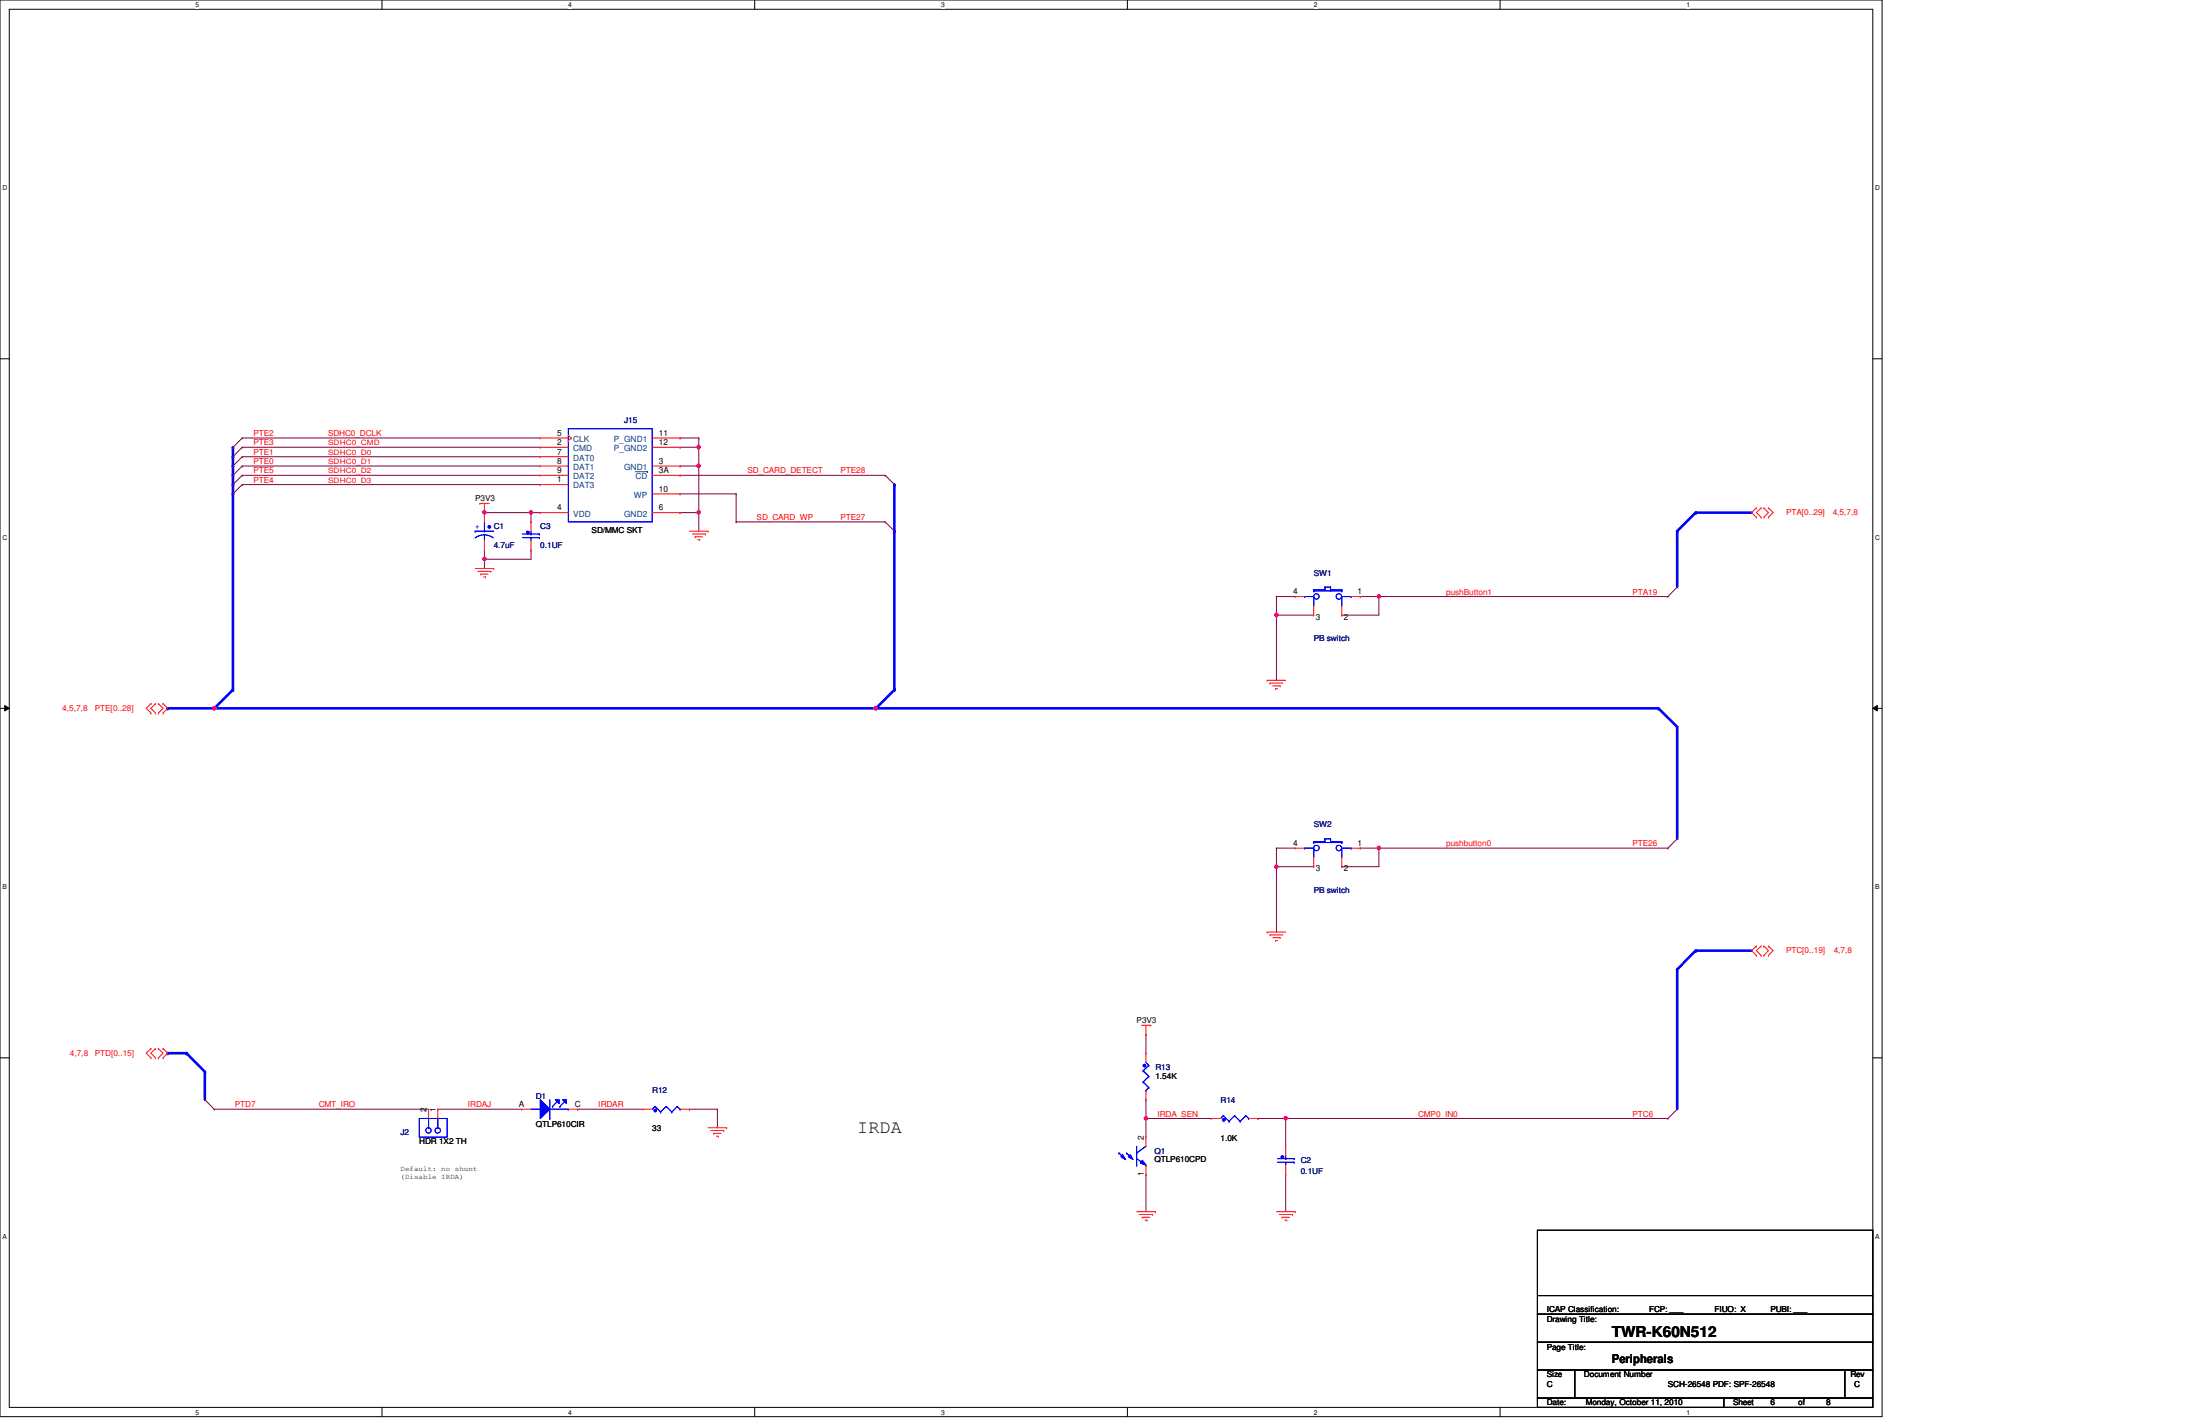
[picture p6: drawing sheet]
<svg xmlns="http://www.w3.org/2000/svg" width="432mm" height="279mm" viewBox="0 0 432 279" stroke-linecap="round" stroke-linejoin="round" font-family="sans-serif">
<path d="M0 0h369.4v278h-369.4zM1.8 1.8h365.8v274.3h-365.8z" fill="none" stroke="#000" stroke-width=".2"/>
<g fill="#fff">
<path d="M38.4 .2h.7v1.5h-.7z"/>
<path d="M38.4 276.4h.7v1.4h-.7z"/>
</g>
<path d="M75 0v1.8M75 276.1v1.9" fill="none" stroke="#000" stroke-width=".2"/>
<g fill="#fff">
<path d="M111.5 .2h.8v1.5h-.8z"/>
<path d="M111.5 276.4h.8v1.4h-.8z"/>
</g>
<path d="M148.1 0v1.8M148.1 276.1v1.9" fill="none" stroke="#000" stroke-width=".2"/>
<g fill="#fff">
<path d="M184.7 .2h.7v1.5h-.7z"/>
<path d="M184.7 276.4h.7v1.4h-.7z"/>
</g>
<path d="M221.3 0v1.8M221.3 276.1v1.9" fill="none" stroke="#000" stroke-width=".2"/>
<g fill="#fff">
<path d="M257.9 .2h.7v1.5h-.7z"/>
<path d="M257.9 276.4h.7v1.4h-.7z"/>
</g>
<path d="M294.4 0v1.8M294.4 276.1v1.9" fill="none" stroke="#000" stroke-width=".2"/>
<g fill="#fff">
<path d="M331 .2h.7v1.5h-.7z"/>
<path d="M331 276.4h.7v1.4h-.7z"/>
<path d="M.5 36.1h.9v1.5h-.9z"/>
<path d="M368 36.1h1v1.5h-1z"/>
<path d="M.5 104.7h.9v1.5h-.9z"/>
<path d="M368 104.7h1v1.5h-1z"/>
</g>
<path d="M0 70.4h1.8M367.6 70.4h1.8" fill="none" stroke="#000" stroke-width=".2"/>
<g fill="#fff">
<path d="M.5 173.3h.8v1.5h-.8z"/>
<path d="M368 173.3h.9v1.5h-.9z"/>
</g>
<path d="M0 139h1.8M.9 138.4l.9 .6-.9 .5zM367.6 139l.9-.6v1.1zM367.6 139h1.8" fill="none" stroke="#000" stroke-width=".2"/>
<path d="M.9 138.4l.9 .6-.9 .5zM367.6 139l.9-.6v1.1z" fill="#000"/>
<g fill="#fff">
<path d="M.5 241.9h.8v1.4h-.8z"/>
<path d="M368 241.9h.9v1.4h-.9z"/>
</g>
<path d="M0 207.6h1.8M367.6 207.6h1.8" fill="none" stroke="#000" stroke-width=".2"/>
<path d="M47.5 89.6h.1M47.5 95.1h.1M47.5 89.6h58.5M47.5 95.1h58.5M95.1 107.9h.1M95.1 109.7h.1M95.1 107.9v3.6M224.9 230.4h.1M224.9 230.4v7.3" fill="none" stroke="#800040" stroke-width=".2"/>
<circle cx="95.1" cy="109.7" r=".34" fill="#f0f"/>
<circle cx="95.1" cy="109.7" r=".34" fill="none" stroke="#f0f" stroke-width=".2"/>
<path d="M104.2 107.9h.1M104.2 107.9v1.8" fill="none" stroke="#800040" stroke-width=".2"/>
<path d="M45.7 93.3v1.8" fill="none" stroke="#00f" stroke-width=".51"/>
<circle cx="45.7" cy="93.3" r=".25" fill="#00f"/>
<path d="M332.8 100.6h11" fill="none" stroke="#00f" stroke-width=".51"/>
<circle cx="332.8" cy="100.6" r=".25" fill="#00f"/>
<path d="M32.9 206.6h3.7" fill="none" stroke="#00f" stroke-width=".51"/>
<circle cx="32.9" cy="206.6" r=".25" fill="#00f"/>
<path d="M45.7 135.3l-3.7 3.7" fill="none" stroke="#00f" stroke-width=".51"/>
<circle cx="45.7" cy="135.3" r=".25" fill="#00f"/>
<path d="M32.9 139h9.1" fill="none" stroke="#00f" stroke-width=".51"/>
<circle cx="32.9" cy="139" r=".25" fill="#00f"/>
<path d="M270.6 117.1h.1M270.6 117.1h56.8M250.5 120.7h.1M250.5 120.7h7.4" fill="none" stroke="#800040" stroke-width=".2"/>
<circle cx="270.6" cy="117" r=".34" fill="#f0f"/>
<circle cx="270.6" cy="117" r=".34" fill="none" stroke="#f0f" stroke-width=".2"/>
<path d="M45.7 95.1v1.8" fill="none" stroke="#00f" stroke-width=".51"/>
<circle cx="45.7" cy="95.1" r=".25" fill="#00f"/>
<path d="M329.2 190.2v27.4" fill="none" stroke="#00f" stroke-width=".51"/>
<circle cx="329.2" cy="190.2" r=".25" fill="#00f"/>
<path d="M36.6 206.6l3.6 3.7" fill="none" stroke="#00f" stroke-width=".51"/>
<circle cx="36.6" cy="206.6" r=".25" fill="#00f"/>
<path d="M144.5 96.9h.1M144.5 96.9v5.5M267 117.1h.1M267 117.1h3.6" fill="none" stroke="#800040" stroke-width=".2"/>
<path d="M45.7 96.9v38.4" fill="none" stroke="#00f" stroke-width=".51"/>
<circle cx="45.7" cy="96.9" r=".25" fill="#00f"/>
<path d="M250.5 117.1h.1M250.5 117.1v3.6" fill="none" stroke="#800040" stroke-width=".2"/>
<path d="M332.8 186.5l-3.6 3.7" fill="none" stroke="#00f" stroke-width=".51"/>
<circle cx="332.8" cy="186.5" r=".25" fill="#00f"/>
<path d="M40.2 210.3v5.5" fill="none" stroke="#00f" stroke-width=".51"/>
<circle cx="40.2" cy="210.3" r=".25" fill="#00f"/>
<path d="M47.5 85.9h.1M47.5 85.9h58.5" fill="none" stroke="#800040" stroke-width=".2"/>
<path d="M332.8 100.6l-3.6 3.6" fill="none" stroke="#00f" stroke-width=".51"/>
<circle cx="332.8" cy="100.6" r=".25" fill="#00f"/>
<path d="M250.5 170.1h.1M250.5 170.1h7.4M252.3 219.5h.1M252.3 219.5v5.4" fill="none" stroke="#800040" stroke-width=".2"/>
<path d="M175.6 135.3l-3.7 3.7" fill="none" stroke="#00f" stroke-width=".51"/>
<circle cx="175.6" cy="135.3" r=".25" fill="#00f"/>
<path d="M175.6 104.2v31.1" fill="none" stroke="#00f" stroke-width=".51"/>
<circle cx="175.6" cy="104.2" r=".25" fill="#00f"/>
<path d="M47.5 91.4h.1M47.5 91.4h58.5M133.5 96.9h.1M133.5 96.9h11M270.6 117.1h.1M270.6 117.1v3.6M250.5 166.4h.1M250.5 166.4v3.7M270.6 166.4h.1M270.6 166.4h56.8" fill="none" stroke="#800040" stroke-width=".2"/>
<circle cx="270.6" cy="166.4" r=".35" fill="#f0f"/>
<circle cx="270.6" cy="166.4" r=".35" fill="none" stroke="#f0f" stroke-width=".2"/>
<path d="M137.2 87.8h.1M137.2 87.8v3.6M95.1 109.7h.1M95.1 109.7h9.1M104.2 100.6h.1M104.2 100.6v1.8M263.4 120.7h.1M263.4 120.7h7.2" fill="none" stroke="#800040" stroke-width=".2"/>
<circle cx="137.1" cy="87.8" r=".34" fill="#f0f"/>
<circle cx="137.1" cy="87.8" r=".34" fill="none" stroke="#f0f" stroke-width=".2"/>
<path d="M133.5 93.3h.1M133.5 93.3h40.2M144.5 102.4h.1M144.5 102.4h29.2" fill="none" stroke="#800040" stroke-width=".2"/>
<path d="M332.8 186.5h11" fill="none" stroke="#00f" stroke-width=".51"/>
<circle cx="332.8" cy="186.5" r=".25" fill="#00f"/>
<path d="M95.1 100.6h.1M95.1 100.6h9.1" fill="none" stroke="#800040" stroke-width=".2"/>
<circle cx="95.1" cy="100.5" r=".34" fill="#f0f"/>
<circle cx="95.1" cy="100.5" r=".34" fill="none" stroke="#f0f" stroke-width=".2"/>
<path d="M250.5 170.1h.1M250.5 170.1v12.8M263.4 170.1h.1M267 166.4h.1M267 166.4h3.6M270.6 166.4h.1M270.6 166.4v3.7h-7.2" fill="none" stroke="#800040" stroke-width=".2"/>
<circle cx="250.5" cy="170" r=".34" fill="#f0f"/>
<circle cx="250.5" cy="170" r=".34" fill="none" stroke="#f0f" stroke-width=".2"/>
<path d="M250.5 120.7h.1M250.5 120.7v12.8M250.5 166.4h.1M250.5 166.4h3.7" fill="none" stroke="#800040" stroke-width=".2"/>
<circle cx="250.5" cy="120.7" r=".35" fill="#f0f"/>
<circle cx="250.5" cy="120.7" r=".35" fill="none" stroke="#f0f" stroke-width=".2"/>
<g fill="none" stroke="#800040" stroke-width=".2">
<path d="M47.5 87.8h.1M47.5 93.3h.1M47.5 87.8h58.5M47.5 93.3h58.5M42 217.6h.1M42 217.6h42.1M113.4 217.6h.1M113.4 217.6h12.8M135.3 217.6h.1M135.3 217.6h5.5M140.8 217.6h.1M140.8 217.6v3.7"/>
<path d="M224.9 215.8h.1M224.9 203h.1M224.9 219.5h.1M224.9 203v3.6M224.9 215.8v7.3M246.9 219.5h.1M246.9 219.5h5.4"/>
</g>
<circle cx="224.9" cy="219.4" r=".34" fill="#f0f"/>
<circle cx="224.9" cy="219.4" r=".34" fill="none" stroke="#f0f" stroke-width=".2"/>
<path d="M224.9 219.5h.1M224.9 219.5h12.8M252.3 219.5h.1M252.3 219.5h75.1" fill="none" stroke="#800040" stroke-width=".2"/>
<circle cx="252.3" cy="219.4" r=".34" fill="#f0f"/>
<circle cx="252.3" cy="219.4" r=".34" fill="none" stroke="#f0f" stroke-width=".2"/>
<g fill="none" stroke="#800040" stroke-width=".2">
<path d="M133.5 91.4h.1M133.5 87.8h.1M133.5 91.4h3.7M133.5 87.8h3.7M133.5 100.6h.1M133.5 100.6h3.7M137.2 100.6h.1M137.2 100.6v3.6M250.5 117.1h.1M250.5 117.1h3.7M85.9 217.6h.1M85.9 217.6h16.5"/>
<path d="M252.3 230.4h.1M252.3 230.4v7.3"/>
</g>
<path d="M45.7 87.8v1.8" fill="none" stroke="#00f" stroke-width=".51"/>
<circle cx="45.7" cy="87.8" r=".25" fill="#00f"/>
<path d="M137.2 91.4h.1M137.2 91.4v9.2" fill="none" stroke="#800040" stroke-width=".2"/>
<circle cx="137.1" cy="100.5" r=".34" fill="#f0f"/>
<circle cx="137.1" cy="100.5" r=".34" fill="none" stroke="#f0f" stroke-width=".2"/>
<circle cx="137.1" cy="91.4" r=".34" fill="#f0f"/>
<circle cx="137.1" cy="91.4" r=".34" fill="none" stroke="#f0f" stroke-width=".2"/>
<path d="M133.5 85.9h.1M133.5 85.9h3.7" fill="none" stroke="#800040" stroke-width=".2"/>
<path d="M329.2 104.2v11" fill="none" stroke="#00f" stroke-width=".51"/>
<circle cx="329.2" cy="104.2" r=".25" fill="#00f"/>
<path d="M45.7 89.6v1.8" fill="none" stroke="#00f" stroke-width=".51"/>
<circle cx="45.7" cy="89.6" r=".25" fill="#00f"/>
<path d="M104.2 100.6h.1M104.2 100.6h1.8" fill="none" stroke="#800040" stroke-width=".2"/>
<circle cx="104.2" cy="100.5" r=".34" fill="#f0f"/>
<circle cx="104.2" cy="100.5" r=".34" fill="none" stroke="#f0f" stroke-width=".2"/>
<path d="M45.7 91.4v1.9" fill="none" stroke="#00f" stroke-width=".51"/>
<circle cx="45.7" cy="91.4" r=".25" fill="#00f"/>
<path d="M137.2 85.9h.1M137.2 85.9v1.9" fill="none" stroke="#800040" stroke-width=".2"/>
<path d="M175.6 95.1v9.1" fill="none" stroke="#00f" stroke-width=".51"/>
<circle cx="175.6" cy="95.1" r=".25" fill="#00f"/>
<path d="M329.2 142.6v22" fill="none" stroke="#00f" stroke-width=".51"/>
<circle cx="329.2" cy="142.6" r=".25" fill="#00f"/>
<path d="M325.5 139l3.7 3.6" fill="none" stroke="#00f" stroke-width=".51"/>
<circle cx="325.5" cy="139" r=".25" fill="#00f"/>
<path d="M171.9 139h153.6" fill="none" stroke="#00f" stroke-width=".51"/>
<circle cx="171.9" cy="139" r=".25" fill="#00f"/>
<circle cx="171.9" cy="139" r=".35" fill="#f0f"/>
<circle cx="171.9" cy="139" r=".35" fill="none" stroke="#f0f" stroke-width=".2"/>
<path d="M42 139h129.9" fill="none" stroke="#00f" stroke-width=".51"/>
<circle cx="42" cy="139" r=".25" fill="#00f"/>
<circle cx="42" cy="139" r=".35" fill="#f0f"/>
<circle cx="42" cy="139" r=".35" fill="none" stroke="#f0f" stroke-width=".2"/>
<g fill="none" stroke="#f00" stroke-width=".2">
<path d="M94.2 98.8h.1M94.2 98.8h1.8M95.1 98.8v1.8M344.7 99.7h.1M344.7 99.7l-.9 .9 .9 .9M345.7 99.7h.1M345.7 99.7l-1 .9 1 .9M346.2 99.7h.1M346.2 99.7l.9 .9-.9 .9M347.1 99.7h.1M347.1 99.7l.9 .9-.9 .9M93.3 111.5h3.6"/>
<path d="M93.8 112.1h2.6M94.4 112.6h.1M94.4 112.6h1.4M94.9 113.2h.4M95.1 100.6h.1M95.3 113.2h.1M96.4 112.1h.1M96.9 111.5h.1M135.3 104.2h3.7M135.9 104.8h2.5M136.4 105.3h.1M136.4 105.3h1.5"/>
<path d="M136.9 105.9h.4M137.3 105.9h.1M138.4 104.8h.1M139 104.2h.1M344.7 101.5h.1M345.7 101.5h.1M346.2 101.5h.1M347.1 101.5h.1M29.6 138h.1M29.6 139.9h.1M29.6 138l-.9 1 .9 .9M30.5 139.9h.1"/>
<path d="M30.5 138h.1M30.5 138l-.9 1 .9 .9M31.1 139.9h.1M31.1 138h.1M31.1 138l.9 1-.9 .9M32 138h.1M32 139.9h.1M32 138l.9 1-.9 .9M248.7 133.5h.1M248.7 133.5h3.6M249.3 134h.1M249.3 134h2.5"/>
<path d="M249.8 134.6h1.4M250.4 135.1h.1M250.4 135.1h.3M251.2 134.6h.1M254.2 166.4h.1M254.2 166.4h1.8M257.9 170.1h.1M257.9 168.2v1.9M263.4 170.1h.1M263.4 168.2v1.9M265.2 166.4h1.8M267 166.4h.1"/>
<path d="M248.7 182.9h.1M248.7 182.9h3.6M249.3 183.4h.1M249.3 183.4h2.5M249.8 184h1.4M250.4 184.5h.1M250.4 184.5h.3M251.2 184h.1M344.7 185.6h.1M344.7 187.5h.1M344.7 185.6l-.9 .9 .9 1M345.7 187.5h.1"/>
<path d="M345.7 185.6h.1M345.7 185.6l-1 .9 1 1M346.2 187.5h.1M346.2 185.6h.1M346.2 185.6l.9 .9-.9 1M347.1 185.6h.1M347.1 187.5h.1M347.1 185.6l.9 .9-.9 1M29.6 205.7h.1M29.6 207.6h.1M29.6 205.7l-.9 .9 .9 1M30.5 207.6h.1"/>
<path d="M30.5 205.7h.1M30.5 205.7l-.9 .9 .9 1M31.1 207.6h.1M31.1 205.7h.1M31.1 205.7l.9 .9-.9 1M32 205.7h.1M32 207.6h.1M32 205.7l.9 .9-.9 1M84.1 217.6h.1M84.1 217.6v1.9M85.9 217.6h.1M85.9 217.6v1.9"/>
<path d="M224 201.2h1.8M224.9 203h.1M224.9 201.2v1.8M225.8 201.2h.1M139 221.3h3.6M139.5 221.8h2.6M140.1 222.4h.1M140.1 222.4h1.4M140.6 222.9h.4M141 222.9h.1M142.1 221.8h.1M142.6 221.3h.1"/>
<path d="M223.1 237.7h3.7M223.6 238.3h2.6M224.2 238.8h.1M224.2 238.8h1.5M224.7 239.4h.4M225.1 239.4h.1M226.2 238.3h.1M226.8 237.7h.1M250.5 237.7h3.7M251.1 238.3h2.6M251.6 238.8h.1M251.6 238.8h1.5"/>
<path d="M252.2 239.4h.4M252.6 239.4h.1M253.7 238.3h.1M254.2 237.7h.1"/>
</g>
<g fill="none" stroke="#800040" stroke-width=".2">
<path d="M45.7 87.8h.1M45.7 89.6h.1M45.7 91.4h.1M45.7 93.3h.1M45.7 95.1h.1M45.7 96.9h.1M47.5 85.9l-1.8 1.9M47.5 87.8l-1.8 1.8M47.5 89.6l-1.8 1.8M47.5 91.4l-1.8 1.9M47.5 93.3l-1.8 1.8M47.5 95.1l-1.8 1.8"/>
<path d="M173.7 93.3h.1M173.7 93.3l1.9 1.8M173.7 102.4h.1M173.7 102.4l1.9 1.8M327.4 117.1h.1M329.2 115.2l-1.8 1.9M327.4 166.4h.1M329.2 164.6l-1.8 1.8M40.2 215.8h.1M40.2 215.8l1.8 1.8M327.4 219.5h.1M329.2 217.6l-1.8 1.9"/>
</g>
<path d="M301.8 257.9h65.8v5.5h-65.8zM301.8 241.4h65.8v16.5h-65.8zM301.8 254.2h65.8M367.6 254.2h.1M301.8 263.4h65.8v5.4h-65.8zM301.8 268.8h7.3v5.5h-7.3zM301.8 274.3h36.5v1.8h-36.5zM309.1 268.8h53v5.5h-53zM338.3 274.3h29.3v1.8h-29.3zM362.1 268.8h5.5v5.5h-5.5z" fill="none" stroke="#000" stroke-width=".2"/>
<g fill="none" stroke="#00f" stroke-width=".2">
<path d="M102.6 105.5h3.3M102.6 104.8h3.3M104.2 105.5h.1M104.2 105.5v.5M105.9 105.5h.1M105.9 104.8h.1M256 166.4h.1M256 166.4h1.9v1.8M257.9 165.3h.1M257.9 165.1h.1M257.9 165.3h5.5M257.9 165.1v.2"/>
<path d="M257.9 165.1h2.2M260.1 165.1h.1M260.1 164.6h.1M260.1 164.6v.5M260.1 164.6h1.1M261.2 164.6h.1M261.2 165.1h.1M261.2 165.1h2.2M261.2 164.6v.5M263.4 165.1h.1M263.4 165.3h.1M263.4 165.1v.2"/>
<path d="M265.2 166.4h.1M265.2 166.4h-1.8v1.8M82.3 219.5h5.5v3.6h-5.5zM84.1 219.5v1.8M85.9 219.5v1.8M84.1 221.3h.1M85.9 221.3h.1"/>
<circle cx="258.4" cy="166.4" r=".54"/>
<circle cx="262.8" cy="166.4" r=".54"/>
<circle cx="84.1" cy="221.8" r=".54"/>
<circle cx="85.9" cy="221.8" r=".54"/>
</g>
<circle cx="103.6" cy="104.5" r=".26" fill="#00f"/>
<g fill="none" stroke="#00f" stroke-width=".2">
<path d="M102.6 105.5h3.3M102.6 104.8h3.3M104.2 104.8h.1M104.2 105.5h.1M104.2 104.2v.6M104.2 105.5v.5M105.9 105.5h.1M105.9 104.8h.1"/>
<circle cx="103.6" cy="104.5" r=".26"/>
</g>
<circle cx="103.6" cy="104.5" r=".26" fill="#00f"/>
<g fill="none" stroke="#00f" stroke-width=".2">
<path d="M104.2 104.8h.1M104.2 104.2v.6M223.1 226.2h.1M223.1 228.6h.1M223.1 227.3l1.8 1.3M223.1 224.9v3.7M224.9 228.6h.1M224.9 224.9l-1.8 1.3"/>
<circle cx="103.6" cy="104.5" r=".26"/>
</g>
<path d="M104.2 102.4h.1M104.2 107.9h.1M104.2 102.4v1.8M104.2 106v1.9" fill="none" stroke="#f00" stroke-width=".2"/>
<path d="M224.2 227.7l.7 .9-1.1-.4z" fill="#00f"/>
<path d="M219.6 226.2h.1M219.6 226.2l1.1 1.1M221.1 226.2h.1M221.1 226.2l1.1 1.1M224.2 227.7l.7 .9-1.1-.4z" fill="none" stroke="#00f" stroke-width=".2"/>
<path d="M220.3 226.6l.6 .9-.9-.6z" fill="#00f"/>
<path d="M220.3 226.6l.6 .9-.9-.6z" fill="none" stroke="#00f" stroke-width=".2"/>
<path d="M221.4 226.9l.4-.3 .6 .9z" fill="#00f"/>
<path d="M221.4 226.9l.4-.3 .6 .9zM223.1 226.2h.1M223.1 228.6h.1M223.1 227.3l1.8 1.3M223.1 224.9v3.7M224.9 228.6h.1M224.9 224.9l-1.8 1.3" fill="none" stroke="#00f" stroke-width=".2"/>
<path d="M224.2 227.7l.7 .9-1.1-.4z" fill="#00f"/>
<path d="M219.6 226.2h.1M219.6 226.2l1.1 1.1M221.1 226.2h.1M221.1 226.2l1.1 1.1M224.2 227.7l.7 .9-1.1-.4z" fill="none" stroke="#00f" stroke-width=".2"/>
<path d="M220.3 226.6l.6 .9-.9-.6z" fill="#00f"/>
<path d="M220.3 226.6l.6 .9-.9-.6z" fill="none" stroke="#00f" stroke-width=".2"/>
<path d="M221.4 226.9l.4-.3 .6 .9z" fill="#00f"/>
<path d="M93.3 104.2h.1M93.3 104.2h3.6M95.1 106h.1M95.1 104.2h.1M95.1 104.9l-.8 .1-1 .5M95.1 104.9l.7 .1 1 .5M95.1 102.4v1.8M95.1 104.9v1.1M221.4 226.9l.4-.3 .6 .9z" fill="none" stroke="#00f" stroke-width=".2"/>
<path d="M224.9 230.4h.1M224.9 223.1h.1M224.9 223.1v1.8M224.9 228.6v1.8" fill="none" stroke="#f00" stroke-width=".2"/>
<circle cx="96.1" cy="103.4" r=".26" fill="#00f"/>
<g fill="none" stroke="#00f" stroke-width=".2">
<path d="M93.3 104.2h.1M93.3 104.2h3.6M95.1 106h.1M95.1 104.2h.1M95.1 104.9l-.8 .1-1 .5M95.1 104.9l.7 .1 1 .5M95.1 102.4v1.8M95.1 104.9v1.1"/>
<circle cx="96.1" cy="103.4" r=".26"/>
</g>
<circle cx="96.1" cy="103.4" r=".26" fill="#00f"/>
<g fill="none" stroke="#00f" stroke-width=".2">
<path d="M111.5 84.1h16.5v18.3h-16.5z"/>
<circle cx="96.1" cy="103.4" r=".26"/>
</g>
<g fill="none" stroke="#f00" stroke-width=".2">
<path d="M106 95.1h.1M106 87.8h.1M106 85.9h.1M106 89.6h.1M106 91.4h.1M106 93.3h.1M106 85.9h5.5M106 87.8h5.5M106 93.3h5.5M106 95.1h5.5M106 91.4h5.5M106 89.6h5.5"/>
<path d="M111.5 86.5h.1M111.5 85.4l.6 .5M112.1 85.9h.1M112.1 85.9l-.6 .6M128 85.9h5.5M128 87.8h5.5M128 96.9h5.5M128 93.3h5.5M128 91.4h5.5M133.5 85.9h.1M133.5 87.8h.1M133.5 96.9h.1"/>
<path d="M133.5 93.3h.1M133.5 91.4h.1M95.1 100.6h.1M95.1 107.9h.1M95.1 100.6v1.8M95.1 106v1.9M106 100.6h.1M106 100.6h5.5M128 100.6h5.5M133.5 100.6h.1"/>
</g>
<path d="M124.7 92.5h2.4M127.1 92.5h.1" fill="none" stroke="#004080" stroke-width=".2"/>
<path d="M106 215.8l1.9 1.8-1.9 1.9z" fill="#00f"/>
<path d="M106 215.8l1.9 1.8-1.9 1.9z" fill="none" stroke="#00f" stroke-width=".2"/>
<path d="M109 215.8h.7v.7z" fill="#00f"/>
<path d="M109 215.8h.7v.7z" fill="none" stroke="#00f" stroke-width=".2"/>
<path d="M110.4 215.8h.8v.7z" fill="#00f"/>
<path d="M104.2 217.6h1.8M106 217.6h.1M107.9 219.5h.1M107.9 215.8v3.7M107.9 217.6h3.6M108.5 217.1h.1M109.3 216.2l-.8 .9M109.9 217.1h.1M110.4 215.8h.8v.7zM110.8 216.2l-.9 .9M111.5 217.6h.1" fill="none" stroke="#00f" stroke-width=".2"/>
<path d="M106 215.8l1.9 1.8-1.9 1.9z" fill="#00f"/>
<path d="M106 215.8l1.9 1.8-1.9 1.9z" fill="none" stroke="#00f" stroke-width=".2"/>
<path d="M109 215.8h.7v.7z" fill="#00f"/>
<path d="M109 215.8h.7v.7z" fill="none" stroke="#00f" stroke-width=".2"/>
<path d="M110.4 215.8h.8v.7z" fill="#00f"/>
<g fill="none" stroke="#00f" stroke-width=".2">
<path d="M104.2 217.6h1.8M106 217.6h.1M107.9 219.5h.1M107.9 215.8v3.7M107.9 217.6h3.6M108.5 217.1h.1M109.3 216.2l-.8 .9M109.9 217.1h.1M110.4 215.8h.8v.7zM110.8 216.2l-.9 .9M111.5 217.6h.1M224.4 210.1h.1"/>
<path d="M224.4 212.3h.1M224.4 210.1l1.1 1.1M224.4 212.3l1.1 1.1M224.9 214h.1M224.9 208.5l.6 .5M225.5 209h.1M225.5 211.2h.1M225.5 213.4h.1M225.5 209l-1.1 1.1M225.5 211.2l-1.1 1.1M225.5 213.4l-.6 .6"/>
</g>
<path d="M102.4 217.6h.1M102.4 217.6h1.8M111.5 217.6h1.9M113.4 217.6h.1" fill="none" stroke="#f00" stroke-width=".2"/>
<circle cx="224.6" cy="209.1" r=".26" fill="#00f"/>
<g fill="none" stroke="#00f" stroke-width=".2">
<path d="M224.4 210.1h.1M224.4 212.3h.1M224.4 210.1l1.1 1.1M224.4 212.3l1.1 1.1M224.9 214h.1M224.9 208.5l.6 .5M225.5 209h.1M225.5 211.2h.1M225.5 213.4h.1M225.5 209l-1.1 1.1M225.5 211.2l-1.1 1.1M225.5 213.4l-.6 .6"/>
<circle cx="224.6" cy="209.1" r=".26"/>
</g>
<circle cx="224.6" cy="209.1" r=".26" fill="#00f"/>
<g fill="none" stroke="#00f" stroke-width=".2">
<path d="M240.1 218.9h.1M240.1 218.9l-.5 .6M240.1 218.9l1.1 1.1M242.3 218.9h.1M242.3 218.9l-1.1 1.1M242.3 218.9l1.1 1.1M244.5 218.9h.1M244.5 218.9l-1.1 1.1M244.5 218.9l.6 .6M245.1 219.5h.1M241.2 220h.1M243.4 220h.1"/>
<circle cx="224.6" cy="209.1" r=".26"/>
</g>
<path d="M224.9 206.6h.1M224.9 215.8h.1M224.9 206.6v1.9M224.9 214v1.8" fill="none" stroke="#f00" stroke-width=".2"/>
<circle cx="240.2" cy="219.7" r=".26" fill="#00f"/>
<g fill="none" stroke="#00f" stroke-width=".2">
<path d="M240.1 218.9h.1M240.1 218.9l-.5 .6M240.1 218.9l1.1 1.1M242.3 218.9h.1M242.3 218.9l-1.1 1.1M242.3 218.9l1.1 1.1M244.5 218.9h.1M244.5 218.9l-1.1 1.1M244.5 218.9l.6 .6M245.1 219.5h.1M241.2 220h.1M243.4 220h.1"/>
<circle cx="240.2" cy="219.7" r=".26"/>
</g>
<circle cx="240.2" cy="219.7" r=".26" fill="#00f"/>
<g fill="none" stroke="#00f" stroke-width=".2">
<path d="M256 117.1h.1M256 117.1h1.9v1.8M257.9 116h.1M257.9 115.7h.1M257.9 116h5.5M257.9 115.7v.3M257.9 115.7h2.2M260.1 115.7h.1M260.1 115.2h.1M260.1 115.2v.5M260.1 115.2h1.1M261.2 115.2h.1"/>
<path d="M261.2 115.7h.1M261.2 115.7h2.2M261.2 115.2v.5M263.4 115.7h.1M263.4 116h.1M263.4 115.7v.3M265.2 117.1h.1M265.2 117.1h-1.8v1.8M128.6 217.1h.1M128.6 217.1l-.6 .5M128.6 217.1l1.1 1.1M129.7 218.2h.1"/>
<path d="M130.8 217.1h.1M130.8 217.1l-1.1 1.1M130.8 217.1l1.1 1.1M131.9 218.2h.1M132.9 217.1h.1M132.9 217.1l-1 1.1M132.9 217.1l.6 .5M133.5 217.6h.1"/>
<circle cx="258.4" cy="117" r=".54"/>
<circle cx="262.8" cy="117" r=".54"/>
<circle cx="240.2" cy="219.7" r=".26"/>
</g>
<path d="M254.2 117.1h.1M254.2 117.1h1.8M257.9 118.9v1.8M263.4 118.9v1.8M265.2 117.1h1.8M267 117.1h.1M257.9 120.7h.1M263.4 120.7h.1M237.7 219.5h.1M237.7 219.5h1.9M245.1 219.5h1.8M246.9 219.5h.1" fill="none" stroke="#f00" stroke-width=".2"/>
<circle cx="128.6" cy="217.9" r=".26" fill="#00f"/>
<g fill="none" stroke="#00f" stroke-width=".2">
<path d="M128.6 217.1h.1M128.6 217.1l-.6 .5M128.6 217.1l1.1 1.1M129.7 218.2h.1M130.8 217.1h.1M130.8 217.1l-1.1 1.1M130.8 217.1l1.1 1.1M131.9 218.2h.1M132.9 217.1h.1M132.9 217.1l-1 1.1M132.9 217.1l.6 .5M133.5 217.6h.1"/>
<circle cx="128.6" cy="217.9" r=".26"/>
</g>
<circle cx="128.6" cy="217.9" r=".26" fill="#00f"/>
<g fill="none" stroke="#00f" stroke-width=".2">
<path d="M250.7 228h3.3M250.7 227.3h3.3M252.3 228h.1M252.3 228v.6M254 228h.1M254 227.3h.1"/>
<circle cx="128.6" cy="217.9" r=".26"/>
</g>
<path d="M126.2 217.6h.1M126.2 217.6h1.8M133.5 217.6h1.8M135.3 217.6h.1" fill="none" stroke="#f00" stroke-width=".2"/>
<circle cx="251.7" cy="227" r=".26" fill="#00f"/>
<g fill="none" stroke="#00f" stroke-width=".2">
<path d="M250.7 228h3.3M250.7 227.3h3.3M252.3 227.3h.1M252.3 228h.1M252.3 226.8v.5M252.3 228v.6M254 228h.1M254 227.3h.1"/>
<circle cx="251.7" cy="227" r=".26"/>
</g>
<circle cx="251.7" cy="227" r=".26" fill="#00f"/>
<g fill="none" stroke="#00f" stroke-width=".2">
<path d="M252.3 227.3h.1M252.3 226.8v.5"/>
<circle cx="251.7" cy="227" r=".26"/>
</g>
<path d="M252.3 224.9h.1M252.3 230.4h.1M252.3 224.9v1.9M252.3 228.6v1.8" fill="none" stroke="#f00" stroke-width=".2"/>
<circle cx="95.1" cy="109.7" r=".34" fill="#f0f"/>
<circle cx="95.1" cy="109.7" r=".34" fill="none" stroke="#f0f" stroke-width=".2"/>
<circle cx="270.6" cy="117" r=".34" fill="#f0f"/>
<circle cx="270.6" cy="117" r=".34" fill="none" stroke="#f0f" stroke-width=".2"/>
<circle cx="270.6" cy="166.4" r=".35" fill="#f0f"/>
<circle cx="270.6" cy="166.4" r=".35" fill="none" stroke="#f0f" stroke-width=".2"/>
<circle cx="137.1" cy="87.8" r=".34" fill="#f0f"/>
<circle cx="137.1" cy="87.8" r=".34" fill="none" stroke="#f0f" stroke-width=".2"/>
<circle cx="95.1" cy="100.5" r=".34" fill="#f0f"/>
<circle cx="95.1" cy="100.5" r=".34" fill="none" stroke="#f0f" stroke-width=".2"/>
<circle cx="250.5" cy="170" r=".34" fill="#f0f"/>
<circle cx="250.5" cy="170" r=".34" fill="none" stroke="#f0f" stroke-width=".2"/>
<circle cx="250.5" cy="120.7" r=".35" fill="#f0f"/>
<circle cx="250.5" cy="120.7" r=".35" fill="none" stroke="#f0f" stroke-width=".2"/>
<circle cx="224.9" cy="219.4" r=".34" fill="#f0f"/>
<circle cx="224.9" cy="219.4" r=".34" fill="none" stroke="#f0f" stroke-width=".2"/>
<circle cx="252.3" cy="219.4" r=".34" fill="#f0f"/>
<circle cx="252.3" cy="219.4" r=".34" fill="none" stroke="#f0f" stroke-width=".2"/>
<circle cx="137.1" cy="100.5" r=".34" fill="#f0f"/>
<circle cx="137.1" cy="100.5" r=".34" fill="none" stroke="#f0f" stroke-width=".2"/>
<circle cx="137.1" cy="91.4" r=".34" fill="#f0f"/>
<circle cx="137.1" cy="91.4" r=".34" fill="none" stroke="#f0f" stroke-width=".2"/>
<circle cx="104.2" cy="100.5" r=".34" fill="#f0f"/>
<circle cx="104.2" cy="100.5" r=".34" fill="none" stroke="#f0f" stroke-width=".2"/>
<circle cx="171.9" cy="139" r=".35" fill="#f0f"/>
<circle cx="171.9" cy="139" r=".35" fill="none" stroke="#f0f" stroke-width=".2"/>
<circle cx="42" cy="139" r=".35" fill="#f0f"/>
<circle cx="42" cy="139" r=".35" fill="none" stroke="#f0f" stroke-width=".2"/>
<text font-size="3.6" x="168.2" y="222.4">IRDA</text>
<text font-size="2.9" x="316.4" y="262.4">TWR-K60N512</text>
<text font-size="2.4" x="316.4" y="267.4">Peripherals</text>
<g font-size="1.7">
<text x="109.3" y="87.3">2</text>
<text x="109.3" y="85.5">5</text>
<text x="109.3" y="89.2">7</text>
<text x="129.3" y="85.5">11</text>
<text x="129.3" y="87.3">12</text>
<text x="109.3" y="94.7">1</text>
<text x="109.3" y="91">8</text>
<text x="109.3" y="92.8">9</text>
<text x="129.3" y="92.8">3A</text>
<text x="129.3" y="91">3</text>
<text x="109.3" y="100.2">4</text>
<text x="129.3" y="96.5">10</text>
<text x="129.3" y="100.2">6</text>
<text x="253.8" y="116.6">4</text>
<text x="266.4" y="116.6">1</text>
<text x="258.3" y="121.6">3</text>
<text x="263.8" y="121.6">2</text>
<text x="253.8" y="166">4</text>
<text x="266.4" y="166">1</text>
<text x="258.3" y="171">3</text>
<text x="263.8" y="171">2</text>
<text x="83.7" y="218.2" transform="rotate(-90 83.7 218.2)">2</text>
<text x="85.5" y="218.2" transform="rotate(-90 85.5 218.2)">1</text>
<text x="101.9" y="217.2">A</text>
<text x="112.8" y="217.2">C</text>
<text x="224.5" y="223.6" transform="rotate(-90 224.5 223.6)">2</text>
<text x="224.5" y="230.8" transform="rotate(-90 224.5 230.8)">1</text>
</g>
<g font-size="1.7" fill="#004080">
<text x="112.5" y="88.5">CMD</text>
<text x="112.5" y="86.7">CLK</text>
<text x="120.5" y="86.7">P_GND1</text>
<text x="120.5" y="88.5">P_GND2</text>
<text x="112.5" y="95.8">DAT3</text>
<text x="112.5" y="90.4">DAT0</text>
<text x="112.5" y="92.2">DAT1</text>
<text x="112.5" y="94">DAT2</text>
<text x="122.5" y="92.2">GND1</text>
<text x="124.7" y="94">CD</text>
<text x="112.5" y="101.3">VDD</text>
<text x="122.5" y="101.3">GND2</text>
<text x="124.4" y="97.7">WP</text>
</g>
<g font-size="1.6" fill="#000080">
<text x="122.5" y="83">J15</text>
<text x="96.9" y="103.8">C1</text>
<text x="96.9" y="107.5">4.7uF</text>
<text x="106" y="103.8">C3</text>
<text x="106" y="107.5">0.1UF</text>
<text x="257.9" y="113">SW1</text>
<text x="257.9" y="125.8">PB switch</text>
<text x="257.9" y="162.3">SW2</text>
<text x="257.9" y="175.2">PB switch</text>
<text x="226.8" y="209.9">R13</text>
<text x="105.2" y="215.6">D1</text>
<text x="128" y="214.5">R12</text>
<text x="239.6" y="216.3">R14</text>
<text x="78.6" y="222.7">J2</text>
<text x="226.6" y="226.4">Q1</text>
<text x="255.3" y="228.2">C2</text>
<text x="255.3" y="230.4">0.1UF</text>
</g>
<g font-size="1.6" fill="#f00">
<text x="49.7" y="89.2">PTE1</text>
<text x="49.7" y="85.6">PTE2</text>
<text x="49.7" y="87.4">PTE3</text>
<text x="64.4" y="85.6">SDHC0_DCLK</text>
<text x="49.7" y="94.7">PTE4</text>
<text x="49.7" y="91.1">PTE0</text>
<text x="49.7" y="92.9">PTE5</text>
<text x="146.7" y="92.9">SD_CARD_DETECT</text>
<text x="165" y="92.9">PTE28</text>
<text x="350.6" y="101.1">PTA[0..29]</text>
<text x="359.7" y="101.1">4,5,7,8</text>
<text x="148.5" y="102">SD_CARD_WP</text>
<text x="165" y="102">PTE27</text>
<text x="283.8" y="116.7">pushButton1</text>
<text x="320.4" y="116.7">PTA19</text>
<text x="12.2" y="139.5">4,5,7,8</text>
<text x="18.6" y="139.5">PTE[0..28]</text>
<text x="283.8" y="166">pushbutton0</text>
<text x="320.4" y="166">PTE26</text>
<text x="350.6" y="187.1">PTC[0..19]</text>
<text x="359.9" y="187.1">4,7,8</text>
<text x="13.7" y="207.2">4,7,8</text>
<text x="18.6" y="207.2">PTD[0..15]</text>
<text x="46.1" y="217.3">PTD7</text>
<text x="62.6" y="217.3">CMT_IRO</text>
<text x="91.8" y="217.3">IRDAJ</text>
<text x="117.4" y="217.3">IRDAR</text>
<text x="227.2" y="219.1">IRDA_SEN</text>
<text x="278.3" y="219.1">CMP0_IN0</text>
<text x="320.4" y="219.1">PTC6</text>
</g>
<g font-size="1.6">
<text x="93.3" y="98.3">P3V3</text>
<text x="116.1" y="104.6">SD/MMC SKT</text>
<text x="223.1" y="200.8">P3V3</text>
<text x="226.8" y="211.8">1.54K</text>
<text x="105.2" y="221.1">QTLP610CIR</text>
<text x="128" y="222">33</text>
<text x="82.3" y="224.5">HDR 1X2 TH</text>
<text x="239.6" y="223.8">1.0K</text>
<text x="226.6" y="228">QTLP610CPD</text>
<text x="303.6" y="257.5">ICAP Classification:</text>
<text x="323.7" y="257.5">FCP: ___</text>
<text x="336.5" y="257.5">FIUO: X</text>
<text x="347.5" y="257.5">PUBI: ___</text>
<text x="303.6" y="259.3">Drawing Title:</text>
<text x="303.6" y="264.8">Page Title:</text>
<text x="303.6" y="270.3">Size</text>
<text x="303.6" y="275.8">Date:</text>
<text x="303.6" y="272.1">C</text>
<text x="310.9" y="270.3">Document Number</text>
<text x="311.2" y="275.8">Monday, October 11, 2010</text>
<text x="327.4" y="272.1">SCH-26548 PDF: SPF-26548</text>
<text x="340.1" y="275.8">Sheet</text>
<text x="347.5" y="275.8">6</text>
<text x="352.9" y="275.8">of</text>
<text x="358.4" y="275.8">8</text>
<text x="363.2" y="270.3">Rev</text>
<text x="363.9" y="272.1">C</text>
</g>
<text font-size="1.6" fill="#00f" x="93.3" y="103.8">+</text>
<g font-size="1.4" fill="#f00">
<text x="64.4" y="89.2">SDHC0_D0</text>
<text x="64.4" y="87.4">SDHC0_CMD</text>
<text x="64.4" y="94.7">SDHC0_D3</text>
<text x="64.4" y="91.1">SDHC0_D1</text>
<text x="64.4" y="92.9">SDHC0_D2</text>
</g>
<g font-size="1.4">
<text x="78.6" y="229.8">Default: no shunt</text>
<text x="78.6" y="231.4">(Disable IRDA)</text>
</g>
<g font-size="1.3">
<text x="38.4" y="1.4">5</text>
<text x="111.5" y="1.4">4</text>
<text x="184.7" y="1.4">3</text>
<text x="257.9" y="1.4">2</text>
<text x="331" y="1.4">1</text>
<text x=".5" y="37.3">D</text>
<text x="368" y="37.3">D</text>
<text x=".5" y="105.9">C</text>
<text x="368" y="105.9">C</text>
<text x=".5" y="174.5">B</text>
<text x="368" y="174.5">B</text>
<text x=".5" y="243">A</text>
<text x="368" y="243">A</text>
<text x="38.4" y="277.5">5</text>
<text x="111.5" y="277.5">4</text>
<text x="184.7" y="277.5">3</text>
<text x="257.9" y="277.5">2</text>
<text x="331" y="277.5">1</text>
</g>
</svg>
